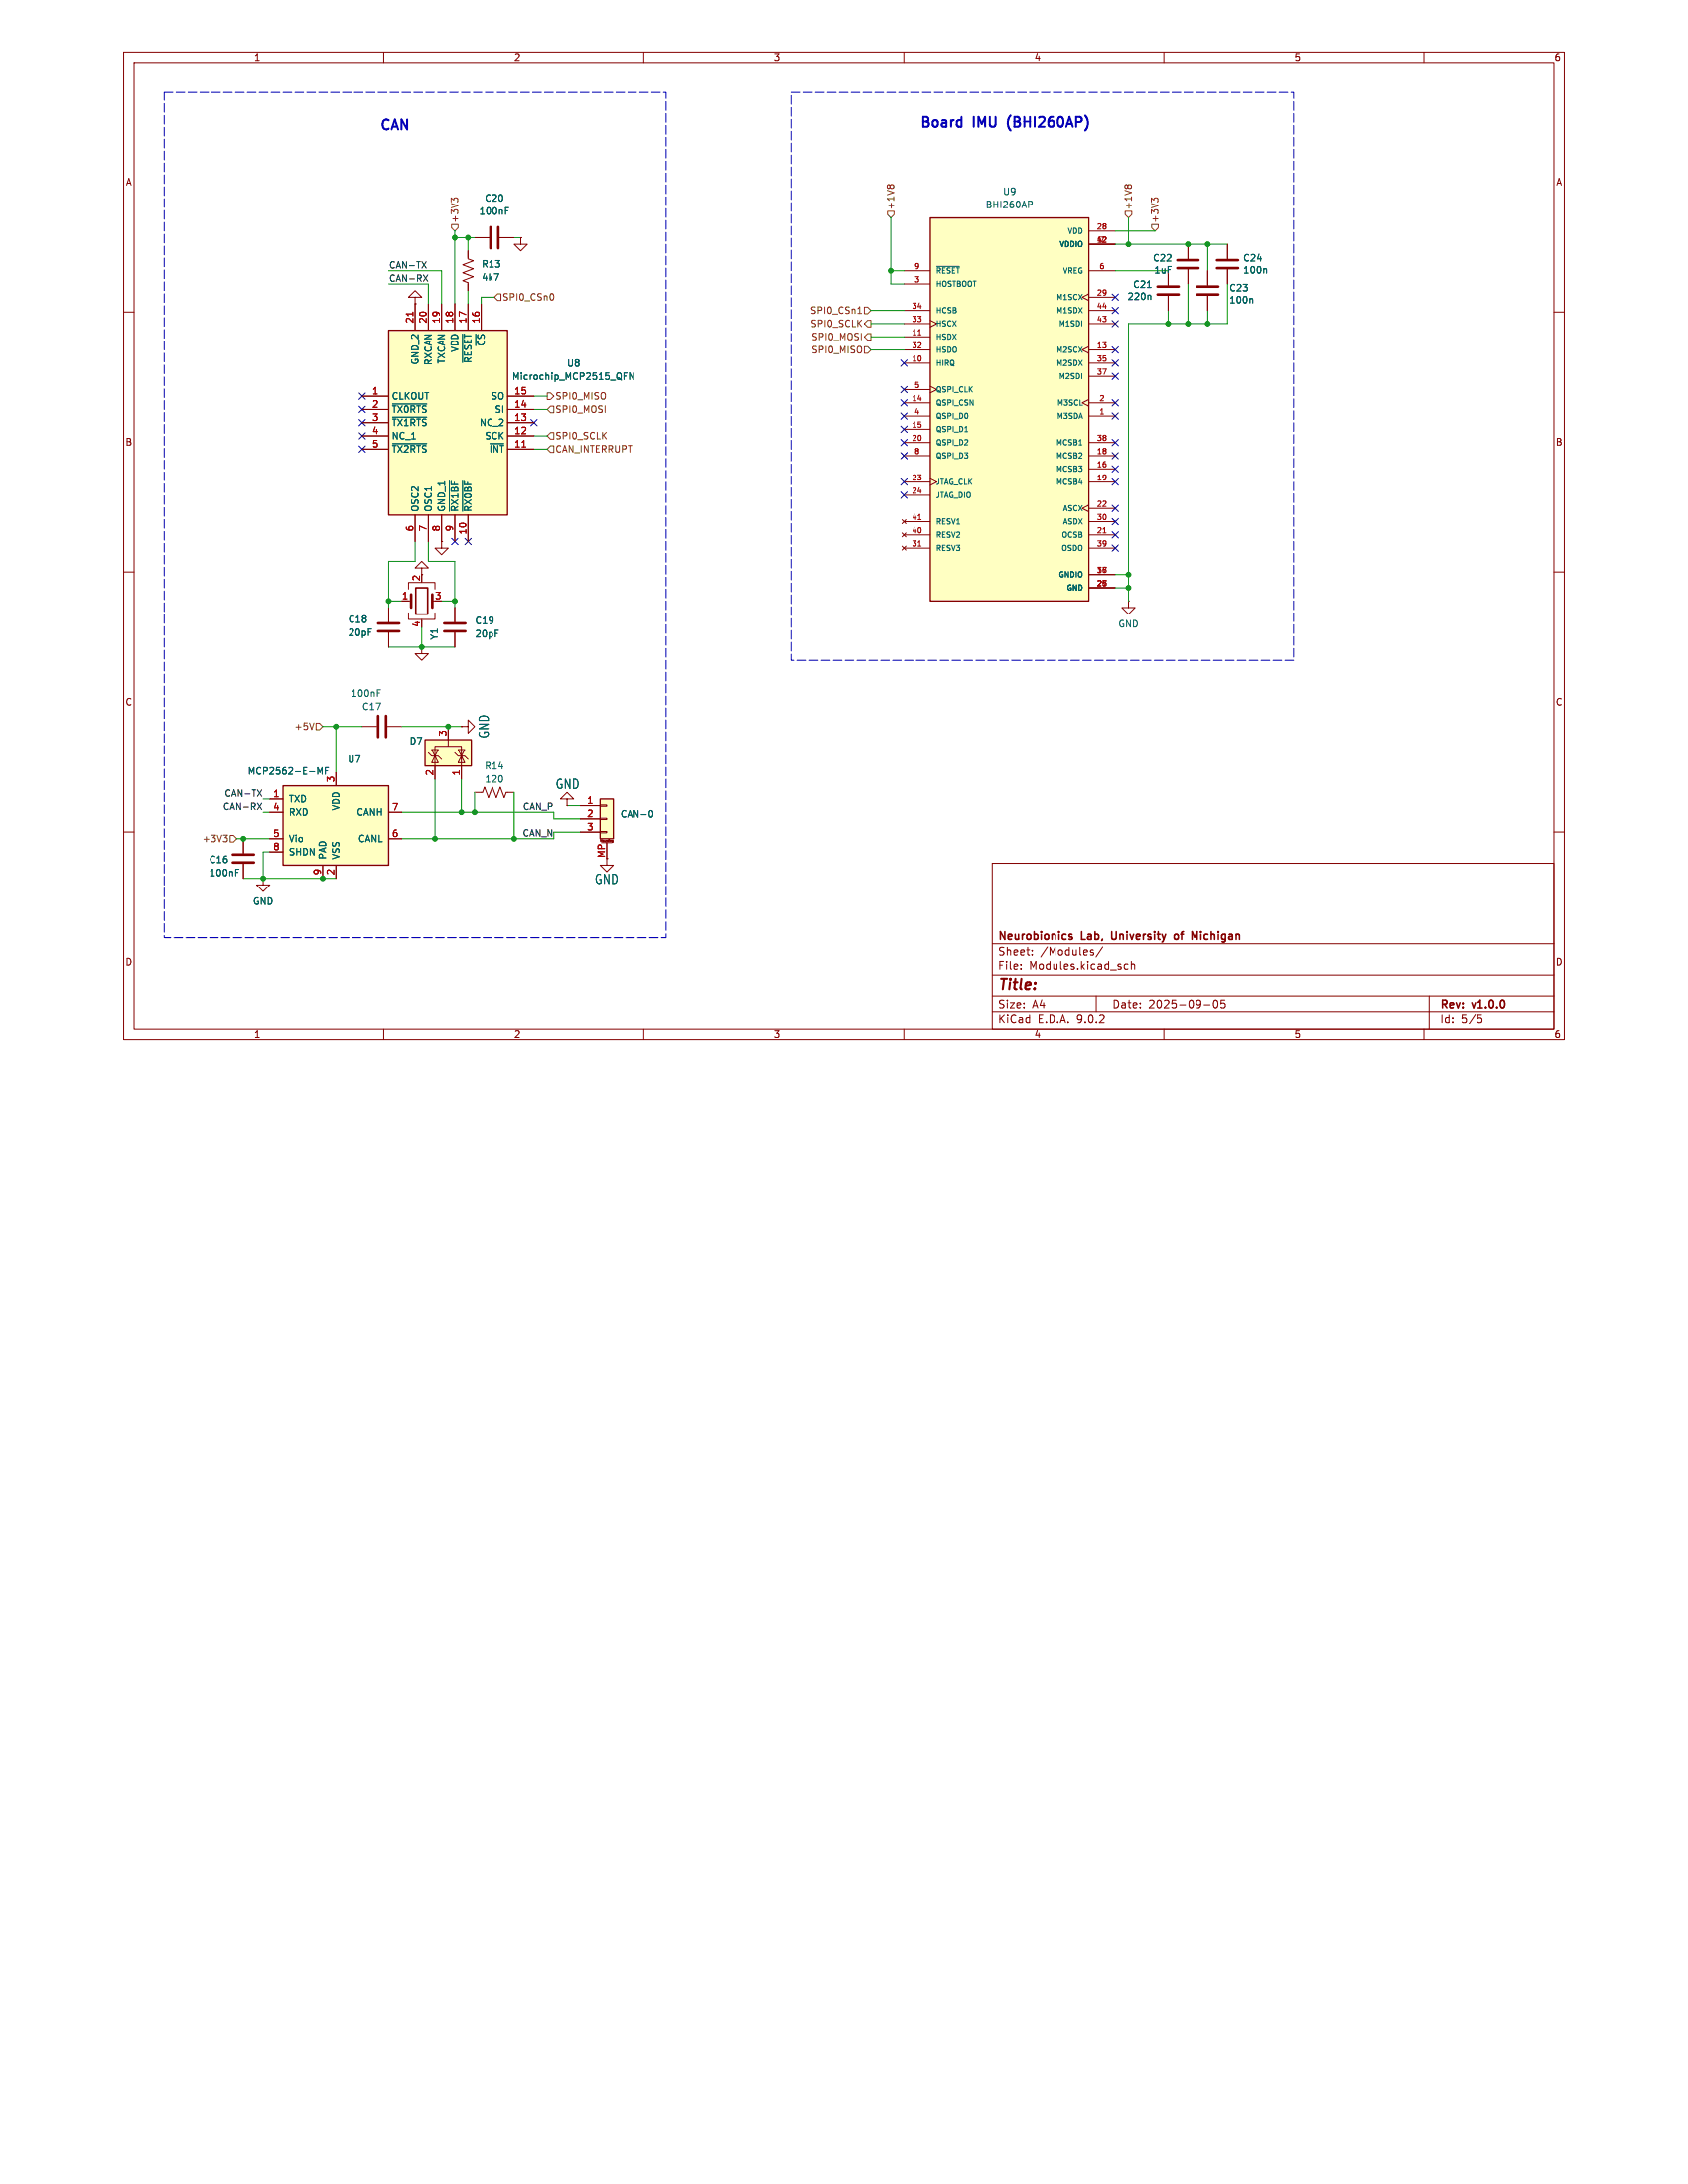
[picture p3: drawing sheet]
<svg xmlns="http://www.w3.org/2000/svg" width="216mm" height="279mm" viewBox="0 0 216 279" stroke-linecap="round" stroke-linejoin="round" font-family="sans-serif">
<g fill="none" stroke="#840000" stroke-width=".13">
<path d="M15.8 6.7h184.3v126.3h-184.3zM17.1 8h181.7v123.7h-181.7zM49.1 6.7v1.3M82.3 6.7v1.3M115.6 6.7v1.3M148.9 6.7v1.3M182.1 6.7v1.3M15.8 39.9h1.3M198.8 39.9h1.3M15.8 73.2h1.3M198.8 73.2h1.3M15.8 106.4h1.3"/>
<path d="M77.6 109.8v.9h-.8l.8 .8 .8-.8h-.8M126.9 110.4h71.9v21.3h-71.9zM198.8 106.4h1.3M49.1 131.7v1.3M82.3 131.7v1.3M115.6 131.7v1.3M126.9 129.4h71.9M126.9 127.4h71.9M126.9 124.7h71.9M126.9 120.7h71.9M130.6 123.9v.1M130.6 123.4v.1"/>
<path d="M132 122.1v.1M132 121.6v.1M139.5 121.8l.4 .1v.1v.1l-.3 .1M139.5 121.6h.4M140.2 127.4v2M141 121.2l-.8 1.2M143.8 123.8l.2 .2 .3-.1M144.3 123.4l-.3-.1-.2 .2M144.7 123.4l.1-.1 .3 .1v.6M144.7 123v1M148.9 131.7v1.3M154 128.5h.8"/>
<path d="M155.3 128l.1-.1a.53 .53 0 0 1 .4 .5 .53 .53 0 0 1-.4 .5l-.1-.1-.1-.3zM156.7 127.9h-.5v.5l.1-.1h.3l.1 .2v.3l-.2 .1-.3-.1M182.1 131.7v1.3M182.8 127.4v4.3M189 129.8h.5M189.1 130.2h.3l.2 .1-.1 .4-.4 .1"/>
</g>
<path d="M136.9 119.9h.2l.1 .2-.2 .1h-.2M136.9 119.5l.2 .1M142.2 119.2v.9M150.7 119.6l-.3-.1-.2 .2 .1 .4 .2 .1 .2-.1M152.8 119.9l.3-.7v1" fill="none" stroke="#840000" stroke-width=".2"/>
<path d="M76.8 102.2h1.6v5.1h-1.6z" fill="#ffffc2"/>
<path d="M76.8 102.2h1.6v5.1h-1.6z" fill="none" stroke="#840000" stroke-width=".17"/>
<g fill="none" stroke="#840000" stroke-width=".13">
<path d="M74.2 103.1h2.6M74.2 104.8h2.6M74.2 106.4h2.6M76.8 103h.8v.2h-.8zM76.8 104.7h.8v.1h-.8zM76.8 106.4h.8v.1h-.8zM76.8 107.7v-.3l.1 .2 .1-.2v.3M76.9 107.8h1.4M77.6 107.8v2M77.8 107.4v.2M77.9 107.4h.1M78.3 107.7h.1"/>
<path d="M78.4 107.7h.1M78.4 107.5v.2M78.4 107.5h-.1v.1h.1"/>
</g>
<path d="M83.1 103.7h.1a.45 .45 0 0 1 .3 .4 .45 .45 0 0 1-.3 .4h-.1" fill="none" stroke="#006464" stroke-width=".13"/>
<path d="M49.7 42.2h15.2v23.7h-15.2z" fill="#ffffc2"/>
<path d="M49.7 42.2h15.2v23.7h-15.2z" fill="none" stroke="#840000" stroke-width=".17"/>
<g fill="none" stroke="#840000" stroke-width=".13">
<path d="M53.1 38h.8l-.8-.8-.8 .8h.8v.9M53.1 38.9h.1M53.1 38.9v3.3M54.8 38.9v3.3M56.5 38.9v3.3M58.2 38.9v3.3M59.9 32.1v1l.6 .3-1.3 .5 1.3 .5-1.3 .5 1.3 .5-1.3 .5 .7 .3v1M59.9 38.9v3.3M60.7 30.4h1.9M61.5 38.9v3.3M63.9 30.4h1.9M66.6 30.4v.9h.9l-.9 .8-.8-.8h.8"/>
<path d="M66.6 30.4h.1M151.9 31.3v1.8M151.9 34.5v1.8M46.3 50.7h3.4M46.3 52.4h3.4M46.3 54.1h3.4M46.3 55.8h3.4M46.3 57.4h3.4M64.9 50.7h3.4M64.9 52.4h3.4M64.9 54.1h3.4M64.9 55.8h3.4"/>
<path d="M64.9 57.4h3.4M53.1 65.9v3.4M54.8 65.9v3.4M56.5 65.9v3.4M58.2 65.9v3.4M58.2 77.7v1.9M59.9 65.9v3.4M144.3 76.9v.8h.9l-.9 .9-.8-.9h.8M144.3 76.9h.1M58.2 80.9v1.9M59 92.9h.9v-.8l.8 .8-.8 .9v-.9M59 92.9h.1"/>
</g>
<path d="M64.7 27h.2M64.7 26.6h.4M50.2 51.7h4.4M50.2 53.4h4.4M50.2 56.8h4.4M59.2 42.7v3.7M79.8 48.1h.3M79.8 47.7h.4M81 47.7v.9l-.5-.9v.9M57.5 61.6v3.8M59.2 61.6v3.8" fill="none" stroke="#006464" stroke-width=".13"/>
<path d="M52.8 39.9v.5M66.8 57.2h.5" fill="none" stroke="#a90000" stroke-width=".13"/>
<path d="M62.7 29.1v2.7M63.7 29.1v2.7M150.6 33.3h2.7M150.6 34.3h2.7M56.8 79.8h2.7M56.8 80.8h2.7" fill="none" stroke="#840000" stroke-width=".34"/>
<path d="M119 27.9h20.3v49h-20.3z" fill="#ffffc2"/>
<path d="M119 27.9h20.3v49h-20.3z" fill="none" stroke="#840000" stroke-width=".17"/>
<g fill="none" stroke="#840000" stroke-width=".13">
<path d="M115.6 34.6h3.4M115.6 36.3h3.4M115.6 39.7h3.4M139.3 37.6l-.9 .4 .9 .4M139.3 34.6h3.3M139.3 39.7h3.3M139.3 29.6h3.3M139.3 31.3h3.3M139.3 38h3.3M154.5 34.6v1.9M154.5 37.8v1.9M115.6 41.4h3.4"/>
<path d="M115.6 43.1h3.4M115.6 44.8h3.4M115.6 46.5h3.4M115.6 49.8h3.4M115.6 51.5h3.4M115.6 53.2h3.4M115.6 54.9h3.4M115.6 56.6h3.4M115.6 58.3h3.4M119 41l.8 .4-.8 .4M119 49.4l.8 .4-.8 .5M139.3 44.4l-.9 .4 .9 .4"/>
<path d="M139.3 51.1l-.9 .4 .9 .5M139.3 41.4h3.3M139.3 44.8h3.3M139.3 46.5h3.3M139.3 51.5h3.3M139.3 53.2h3.3M139.3 56.6h3.3M139.3 58.3h3.3M139.3 48.2h3.3M139.3 60h3.3M49.7 77.7v1.9M56.5 69.3v.8h.8l-.8 .9-.9-.9h.9"/>
<path d="M56.5 69.3h.1M115.4 66.5l.5 .5M115.4 68.2l.5 .5M115.4 69.9l.5 .5M115.6 61.7h3.4M115.6 63.4h3.4M115.6 66.7h3.4M115.6 68.4h3.4M115.6 70.1h3.4M115.9 66.5l-.5 .5M115.9 68.2l-.5 .5M115.9 69.9l-.5 .5"/>
<path d="M119 61.2l.8 .5-.8 .4M139.3 64.6l-.9 .5 .9 .4M139.3 61.7h3.3M139.3 66.7h3.3M139.3 68.4h3.3M139.3 70.1h3.3M139.3 65.1h3.3M139.3 73.5h3.3M139.3 75.2h3.3M49.7 80.9v1.9M33.7 112.4v.8h.8l-.8 .9-.9-.9h.9M33.7 112.4h.1"/>
</g>
<path d="M119.8 34.1h2.9M131.5 25.7h.4l.1 .2-.1 .2-.4 .1M160.1 38.2l.1 .1v.5M123.4 55.2h.4" fill="none" stroke="#006464" stroke-width=".13"/>
<path d="M117.4 42.8h.4M117.4 66.5h.4M117.4 69.9h.4M141.1 68.2h.4" fill="none" stroke="#a90000" stroke-width=".13"/>
<path d="M153.1 36.7h2.7M153.1 37.7h2.7M48.4 79.8h2.7M48.4 80.8h2.7" fill="none" stroke="#840000" stroke-width=".34"/>
<path d="M36.2 100.5h13.5v10.2h-13.5z" fill="#ffffc2"/>
<path d="M36.2 100.5h13.5v10.2h-13.5z" fill="none" stroke="#840000" stroke-width=".17"/>
<path d="M43 98.8v1.7M34.5 102.2h1.7M34.5 103.9h1.7M34.5 107.3h1.7M34.5 109h1.7M41.3 110.7v1.7M43 110.7v1.7M49.7 103.9h1.7M49.7 107.3h1.7M60.7 101.4h1l.3-.7 .5 1.4 .5-1.4 .5 1.4 .5-1.4 .5 1.4 .3-.7h1" fill="none" stroke="#840000" stroke-width=".13"/>
<path d="M40.6 99.1v-.9l.3 .6 .3-.6v.9M41.6 98.6h.3M42 98.2h-.4v.9" fill="none" stroke="#006464" stroke-width=".13"/>
<path d="M54.4 94.6h5.9v3.4h-5.9z" fill="#ffffc2"/>
<path d="M54.4 94.6h5.9v3.4h-5.9z" fill="none" stroke="#840000" stroke-width=".17"/>
<g fill="none" stroke="#840000" stroke-width=".13">
<path d="M53.1 38.9h.1M53.1 38.9v3.3M54.8 38.9v3.3M56.5 38.9v3.3M58.2 38.9v3.3M59.9 32.1v.8M59.9 36.3v.9M59.9 38.9v3.3M60.7 30.4h1.9M61.5 38.9v3.3M63.9 30.4h1.9M66.6 30.4h.1"/>
<path d="M149.4 34.6v1.9M149.4 37.8v1.9M151.9 31.3v1.8M151.9 34.5v1.8M154.5 34.6v1.9M154.5 37.8v1.9M157 31.3v1.8M157 34.5v1.8M46.3 50.7h3.4M46.3 52.4h3.4M46.3 54.1h3.4M46.3 55.8h3.4"/>
<path d="M46.3 57.4h3.4M64.9 50.7h3.4M64.9 52.4h3.4M64.9 54.1h3.4M64.9 55.8h3.4M64.9 57.4h3.4M49.7 77.7v1.9M51.4 76.9h1.2M52.3 75.4v-.9h3.3v.9M52.3 78.4v.8h3.3v-.8M53.1 65.9v3.4M53.9 72.7h.9l-.9-.9-.8 .9h.8v.8"/>
<path d="M53.9 79.2v.2M54.8 65.9v3.4M56.5 69.3h.1M56.5 65.9v3.4M58.2 65.9v3.4M58.2 77.7v1.9M59.9 65.9v3.4M43 98.8v1.7M46.3 92.9h1.9M49.5 92.9h1.9M49.7 80.9v1.9M53.9 82.8v.8h.9l-.9 .9-.8-.9h.8"/>
<path d="M53.9 82.8h.1M54.8 96.3l.4 .4h.9l.4 .5M55.2 95.9h.9l-.5 .8zM55.6 96.7v-1.2h3.4v1.2M55.6 96.7l.5 .9h-.9zM55.6 96.7v3M57.3 92.9v2.6M58.2 96.3l.4 .4h.8l.5 .5M58.2 80.9v1.9M58.6 95.9h.8l-.4 .8zM59 96.7l.4 .9h-.8l.4-.9v.5M59 92.9h.1"/>
<path d="M59 96.7v3M31.1 107.3v1.9M31.1 110.5v1.9M33.7 112.4h.1M34.5 102.2h1.7M34.5 103.9h1.7M34.5 107.3h1.7M34.5 109h1.7M41.3 110.7v1.7M43 110.7v1.7M49.7 103.9h1.7M49.7 107.3h1.7"/>
<path d="M72.5 102.2h.9l-.9-.8-.8 .8h.8v.9M72.5 103.1h.1M74.2 103.1h2.6M74.2 104.8h2.6M74.2 106.4h2.6M77.6 107.8v2"/>
</g>
<path d="M148.1 36.7h2.7M148.1 37.7h2.7M155.7 33.3h2.7M155.7 34.3h2.7M52.6 76v1.7M55.3 76v1.7M48.4 91.6v2.7M49.4 91.6v2.7M29.8 109.3h2.7M29.8 110.3h2.7" fill="none" stroke="#840000" stroke-width=".34"/>
<g fill="none" stroke="#006464" stroke-width=".13">
<path d="M64.7 27h.2M64.7 26.6h.4M146.7 36.8h.5M147.1 37.8l.1 .1v.4M160.1 38.2l.1 .1v.5M161.9 34.4l.1 .1v.4M50.2 51.7h4.4M50.2 53.4h4.4M50.2 56.8h4.4M59.2 42.7v3.7M79.8 48.1h.3M79.8 47.7h.4"/>
<path d="M81 47.7v.9l-.5-.9v.9M57.5 61.6v3.8M59.2 61.6v3.8M40.6 99.1v-.9l.3 .6 .3-.6v.9M41.6 98.6h.3M42 98.2h-.4v.9M48.3 88.6h.3M48.3 88.2h.4M30.2 111.6h.2M30.2 111.2h.4M83.1 103.7h.1a.45 .45 0 0 1 .3 .4 .45 .45 0 0 1-.3 .4h-.1"/>
</g>
<path d="M53.2 75.2h1.5v3.4h-1.5z" fill="none" stroke="#840000" stroke-width=".2"/>
<g fill="none" stroke="#725600" stroke-width=".13">
<path d="M57.7 28.7h.9v.4l-.4 .5-.5-.5zM58 25.5l.2-.2h.2l.2 .2M58 25.6l-.3-.3v.5M63.7 37.6h.4v.8h-.4l-.5-.4zM70.7 37.6l.1 .3-.1 .5M109.9 39.4v-.2v.9M110.5 39.3h.5l.4 .4-.4 .4h-.5zM113.5 23.8l.1-.2 .2 .2 .2-.2h.1l.2 .2M113.5 27h.8v.5l-.4 .4-.4-.4zM143.9 23.8l.1-.2 .2 .2 .2-.2h.2l.1 .2M143.9 27h.9v.5l-.5 .4-.4-.4zM147.3 28.7h.8v.4l-.4 .5-.4-.5z"/>
<path d="M147.6 25.6l-.3-.3v.5M147.6 25.5l.1-.2h.2l.2 .2M70 50.3h.4l.4 .4-.4 .4h-.4zM70.4 52h.4v.8h-.4l-.4-.4zM70.4 55.3h.4v.9h-.4l-.4-.4zM70.4 57h.4v.9h-.4l-.4-.5zM109.7 40.1h.5M110.5 44.4h.5l.4 .4-.4 .4h-.5zM111 41h.4v.8h-.4l-.5-.4zM111 42.7h.4v.8h-.4l-.5-.4zM40.1 92.5l-.2 .8M40.4 92.5h.4l.5 .4-.5 .5h-.4z"/>
<path d="M28.6 106.8h.5l-.3 .4M28.9 107.2l.2 .1v.2l-.2 .2M29.4 106.9h.5l.4 .4-.4 .4h-.5z"/>
</g>
<path d="M54 33.5l.5 .8M54.2 35.2l.5 .8M54.5 33.5l-.5 .8M54.7 35.2l-.5 .8M32.9 101.1l.6 .8M32.9 102.8l.6 .8M33.5 101.1l-.6 .8M33.5 102.8l-.6 .8" fill="none" stroke="#0f0f0f" stroke-width=".13"/>
<g fill="none" stroke="#009600" stroke-width=".13">
<path d="M49.7 36.3h5.1v2.6M49.7 34.6h6.8v4.3M58.2 30.4h2.5M58.2 29.6v9.3M59.9 30.4v1.7M59.9 37.2v1.7M63.2 38h-1.7v.9M65.8 30.4h.8M111.4 39.7h4.2M113.9 27.9v8.4h1.7M113.9 34.6h1.7M142.6 31.3h14.4"/>
<path d="M142.6 29.6h5.1M142.6 34.6h6.8M144.3 27.9v3.4M149.4 39.7v1.7M151.9 36.3v5.1M154.5 31.3v3.3M154.5 39.7v1.7M157 36.3v5.1h-12.7v35.5M68.3 55.8h1.7M68.3 57.4h1.7M68.3 52.4h1.7M68.3 50.7h1.7"/>
<path d="M111.4 41.4h4.2M111.4 43.1h4.2M111.4 44.8h4.2M49.7 76.9h1.7M53.1 69.3v2.5h-3.4v5.9M54.8 69.3v2.5h3.4v5.9M56.5 76.9h1.7M142.6 75.2h1.7M142.6 73.5h1.7M41.3 92.9h5M43 92.9v5.9M49.7 82.8h8.5"/>
<path d="M51.4 92.9h7.6M53.9 80.3v2.5M55.6 99.7v7.6M59 99.7v4.2M30.3 107.3h4.2M31.1 112.4h11.9M33.7 103.9h.8M33.7 102.2h.8M34.5 109h-.8v3.4M51.4 103.9h19.4v.9h3.4M51.4 107.3h19.4M60.7 101.4v2.5"/>
<path d="M65.8 101.4v5.9M70.8 106.4h3.4M72.5 103.1h1.7"/>
</g>
<g fill="none" stroke="#000084" stroke-width=".13">
<path d="M142.2 39.3l.9 .8M142.2 37.6l.9 .8M143.1 39.3l-.9 .8M143.1 37.6l-.9 .8M45.9 50.3l.8 .8M45.9 55.4l.8 .8M45.9 57l.8 .9M45.9 53.7l.8 .8M45.9 52l.8 .8M46.7 50.3l-.8 .8M46.7 55.4l-.8 .8M46.7 53.7l-.8 .8"/>
<path d="M46.7 57l-.8 .9M46.7 52l-.8 .8M67.9 53.7l.8 .8M68.7 53.7l-.8 .8M115.2 54.5l.8 .8M115.2 51.1l.8 .8M115.2 49.4l.8 .9M115.2 46.1l.8 .8M115.2 57.9l.8 .8M115.2 56.2l.8 .8M115.2 52.8l.8 .8M116 54.5l-.8 .8"/>
<path d="M116 51.1l-.8 .8M116 49.4l-.8 .9M116 46.1l-.8 .8M116 57.9l-.8 .8M116 56.2l-.8 .8M116 52.8l-.8 .8M142.2 46.1l.9 .8M142.2 47.7l.9 .9M142.2 41l.9 .8M142.2 44.4l.9 .8M142.2 57.9l.9 .8M142.2 51.1l.9 .8"/>
<path d="M142.2 52.8l.9 .8M142.2 56.2l.9 .8M142.2 59.6l.9 .8M143.1 46.1l-.9 .8M143.1 47.7l-.9 .9M143.1 41l-.9 .8M143.1 44.4l-.9 .8M143.1 57.9l-.9 .8M143.1 51.1l-.9 .8M143.1 52.8l-.9 .8M143.1 56.2l-.9 .8M143.1 59.6l-.9 .8"/>
<path d="M57.8 68.9l.8 .8M58.6 68.9l-.8 .8M59.4 68.9l.9 .8M60.3 68.9l-.9 .8M115.2 63l.8 .8M115.2 61.3l.8 .8M116 63l-.8 .8M116 61.3l-.8 .8M142.2 61.3l.9 .8M142.2 68l.9 .8M142.2 64.6l.9 .9M142.2 66.3l.9 .8"/>
<path d="M142.2 69.7l.9 .8M143.1 61.3l-.9 .8M143.1 68l-.9 .8M143.1 64.6l-.9 .9M143.1 66.3l-.9 .8M143.1 69.7l-.9 .8"/>
</g>
<path d="M21 11.8h64.2v108.2h-64.2zM101.3 11.8h64.2v72.7h-64.2z" fill="none" stroke="#0000c2" stroke-width=".13" stroke-dasharray="1.1 .4"/>
<path d="M52.8 39.9v.5M66.8 57.2h.5" fill="none" stroke="#a90000" stroke-width=".13"/>
<g fill="#009600" stroke="#009600" stroke-width=".13">
<circle cx="144.3" cy="31.3" r=".3"/>
<circle cx="154.5" cy="31.3" r=".3"/>
<circle cx="151.9" cy="31.3" r=".3"/>
<circle cx="58.2" cy="30.4" r=".3"/>
<circle cx="59.9" cy="30.4" r=".3"/>
<circle cx="144.3" cy="75.2" r=".3"/>
<circle cx="149.4" cy="41.4" r=".3"/>
<circle cx="144.3" cy="73.5" r=".3"/>
<circle cx="154.5" cy="41.4" r=".3"/>
<circle cx="151.9" cy="41.4" r=".3"/>
<circle cx="43" cy="92.9" r=".3"/>
<circle cx="53.9" cy="82.8" r=".3"/>
<circle cx="57.3" cy="92.9" r=".3"/>
<circle cx="60.7" cy="103.9" r=".3"/>
<circle cx="55.6" cy="107.3" r=".3"/>
<circle cx="59" cy="103.9" r=".3"/>
<circle cx="65.8" cy="107.3" r=".3"/>
<circle cx="41.3" cy="112.4" r=".3"/>
<circle cx="33.7" cy="112.4" r=".3"/>
<circle cx="31.1" cy="107.3" r=".3"/>
<circle cx="113.9" cy="34.6" r=".3"/>
<circle cx="58.2" cy="76.9" r=".3"/>
<circle cx="49.7" cy="76.9" r=".3"/>
</g>
<text font-size="1.9" fill="#840000" x="127.6" y="127">Title:</text>
<g font-size="1.8" fill="#0000c2">
<text x="48.5" y="16.7">CAN</text>
<text x="117.5" y="16.4">Board</text>
<text x="124.5" y="16.4">IMU</text>
<text x="129.4" y="16.4">(BHI260AP)</text>
</g>
<g font-size="1.6" fill="#006464">
<text x="62.7" y="94.5" transform="rotate(-90 62.7 94.5)">GND</text>
<text x="71" y="101.1">GND</text>
<text x="76" y="113.2">GND</text>
</g>
<g font-size="1.4" fill="#840000">
<text x="127.6" y="124.2">File:</text>
<text x="127.6" y="122.4">Sheet:</text>
<text x="127.6" y="120.5">Neurobionics</text>
<text x="131.6" y="124.2">Modules.kicad_sch</text>
<text x="133" y="122.4">/Modules/</text>
<text x="138.4" y="120.5">Lab,</text>
<text x="142.6" y="120.5">University</text>
<text x="151.1" y="120.5">of</text>
<text x="153.7" y="120.5">Michigan</text>
<text x="127.6" y="131">KiCad</text>
<text x="127.6" y="129.1">Size:</text>
<text x="132" y="129.1">A4</text>
<text x="132.7" y="131">E.D.A.</text>
<text x="137.8" y="131">9.0.2</text>
<text x="142.2" y="129.1">Date:</text>
<text x="146.9" y="129.1">2025-09-05</text>
<text x="184.1" y="129.3">Rev:</text>
<text x="184.1" y="131">Id:</text>
<text x="186.8" y="131">5/5</text>
<text x="188.4" y="129.3">v1.0.0</text>
</g>
<g font-size="1.2" fill="#840000">
<text x="32.4" y="7.9">1</text>
<text x="65.7" y="7.9">2</text>
<text x="99" y="7.9">3</text>
<text x="132.2" y="7.9">4</text>
<text x="165.5" y="7.9">5</text>
<text x="198.8" y="7.9">6</text>
<text x="16" y="23.9">A</text>
<text x="199" y="23.9">A</text>
<text x="16" y="57.1">B</text>
<text x="198.9" y="57.1">B</text>
<text x="53.8" y="74.4" transform="rotate(-90 53.8 74.4)">2</text>
<text x="16" y="90.4">C</text>
<text x="198.9" y="90.4">C</text>
<text x="77.4" y="109.8" transform="rotate(-90 77.4 109.8)">MP</text>
<text x="16" y="123.6">D</text>
<text x="198.9" y="123.6">D</text>
<text x="32.4" y="133">1</text>
<text x="65.7" y="133">2</text>
<text x="99" y="133">3</text>
<text x="132.2" y="133">4</text>
<text x="165.5" y="133">5</text>
<text x="198.8" y="133">6</text>
</g>
<g font-size="1.2" fill="#725600">
<text x="58.7" y="28.6" transform="rotate(-90 58.7 28.6)">+3V3</text>
<text x="114.5" y="26.9" transform="rotate(-90 114.5 26.9)">+1V8</text>
<text x="144.9" y="26.9" transform="rotate(-90 144.9 26.9)">+1V8</text>
<text x="148.3" y="28.6" transform="rotate(-90 148.3 28.6)">+3V3</text>
<text x="64.2" y="38.6">SPI0_CSn0</text>
<text x="103.6" y="40.3">SPI0_CSn1</text>
<text x="103.6" y="42">SPI0_SCLK</text>
<text x="103.7" y="45.4">SPI0_MISO</text>
<text x="103.7" y="43.7">SPI0_MOSI</text>
<text x="71" y="51.3">SPI0_MISO</text>
<text x="71" y="53">SPI0_MOSI</text>
<text x="71" y="56.3">SPI0_SCLK</text>
<text x="71" y="58">CAN_INTERRUPT</text>
<text x="37.6" y="93.5">+5V</text>
<text x="25.8" y="107.9">+3V3</text>
</g>
<g font-size="1.2" fill="#006464">
<text x="61.2" y="27.6">100nF</text>
<text x="61.9" y="25.9">C20</text>
<text x="126" y="26.8">BHI260AP</text>
<text x="128.2" y="25.1">U9</text>
<text x="61.6" y="34.4">R13</text>
<text x="147.4" y="33.6">C22</text>
<text x="147.6" y="35.1">1uF</text>
<text x="159" y="35.1">100n</text>
<text x="159" y="33.6">C24</text>
<text x="61.6" y="36.1">4k7</text>
<text x="144.1" y="38.5">220n</text>
<text x="144.9" y="37">C21</text>
<text x="157.2" y="38.9">100n</text>
<text x="157.2" y="37.4">C23</text>
<text x="53.7" y="46.7" transform="rotate(-90 53.7 46.7)">GND_2</text>
<text x="55.4" y="46.8" transform="rotate(-90 55.4 46.8)">RXCAN</text>
<text x="57" y="46.6" transform="rotate(-90 57 46.6)">TXCAN</text>
<text x="58.7" y="45.1" transform="rotate(-90 58.7 45.1)">VDD</text>
<text x="60.4" y="46.5" transform="rotate(-90 60.4 46.5)">~{RESET}</text>
<text x="62.1" y="44.4" transform="rotate(-90 62.1 44.4)">~{CS}</text>
<text x="72.5" y="47.1">U8</text>
<text x="50.1" y="51.3">CLKOUT</text>
<text x="50.1" y="53">~{TX0RTS}</text>
<text x="62.8" y="51.3">SO</text>
<text x="63.2" y="53">SI</text>
<text x="65.5" y="48.8">Microchip_MCP2515_QFN</text>
<text x="50.1" y="54.6">~{TX1RTS}</text>
<text x="50.1" y="56.3">NC_1</text>
<text x="50.1" y="58">~{TX2RTS}</text>
<text x="61.3" y="54.6">NC_2</text>
<text x="62" y="56.3">SCK</text>
<text x="62.5" y="58">~{INT}</text>
<text x="53.7" y="65.6" transform="rotate(-90 53.7 65.6)">OSC2</text>
<text x="55.4" y="65.6" transform="rotate(-90 55.4 65.6)">OSC1</text>
<text x="57" y="65.6" transform="rotate(-90 57 65.6)">GND_1</text>
<text x="58.7" y="65.6" transform="rotate(-90 58.7 65.6)">~{RX1BF}</text>
<text x="60.4" y="65.6" transform="rotate(-90 60.4 65.6)">~{RX0BF}</text>
<text x="44.5" y="79.8">C18</text>
<text x="44.5" y="81.5">20pF</text>
<text x="56.1" y="81.9" transform="rotate(-90 56.1 81.9)">Y1</text>
<text x="60.7" y="80">C19</text>
<text x="60.7" y="81.7">20pF</text>
<text x="143" y="80.4">GND</text>
<text x="44.8" y="89.3">100nF</text>
<text x="46.3" y="91">C17</text>
<text x="52.3" y="95.4">D7</text>
<text x="31.6" y="99.2">MCP2562-E-MF</text>
<text x="44.4" y="97.7">U7</text>
<text x="61.9" y="98.6">R14</text>
<text x="62" y="100.3">120</text>
<text x="36.9" y="102.8">TXD</text>
<text x="36.9" y="104.5">RXD</text>
<text x="36.9" y="107.9">Vio</text>
<text x="43.5" y="103.8" transform="rotate(-90 43.5 103.8)">VDD</text>
<text x="45.6" y="104.5">CANH</text>
<text x="45.8" y="107.9">CANL</text>
<text x="79.3" y="104.7">CAN-0</text>
<text x="26.7" y="112.2">100nF</text>
<text x="26.7" y="110.5">C16</text>
<text x="36.9" y="109.6">SHDN</text>
<text x="41.8" y="110" transform="rotate(-90 41.8 110)">PAD</text>
<text x="43.5" y="110" transform="rotate(-90 43.5 110)">VSS</text>
<text x="32.3" y="115.9">GND</text>
</g>
<g font-size="1.2" fill="#0f0f0f">
<text x="49.7" y="34.4">CAN-TX</text>
<text x="49.7" y="36.1">CAN-RX</text>
<text x="28.7" y="102">CAN-TX</text>
<text x="28.5" y="103.7">CAN-RX</text>
<text x="66.8" y="103.7">CAN_P</text>
</g>
<g font-size="1.2" fill="#a90000">
<text x="52.9" y="41.4" transform="rotate(-90 52.9 41.4)">21</text>
<text x="54.6" y="41.4" transform="rotate(-90 54.6 41.4)">20</text>
<text x="56.3" y="41.4" transform="rotate(-90 56.3 41.4)">19</text>
<text x="58" y="41.4" transform="rotate(-90 58 41.4)">18</text>
<text x="59.7" y="41.4" transform="rotate(-90 59.7 41.4)">17</text>
<text x="61.4" y="41.4" transform="rotate(-90 61.4 41.4)">16</text>
<text x="47.6" y="50.5">1</text>
<text x="47.6" y="52.2">2</text>
<text x="47.6" y="53.9">3</text>
<text x="65.7" y="50.5">15</text>
<text x="65.7" y="52.2">14</text>
<text x="65.7" y="53.9">13</text>
<text x="47.6" y="55.6">4</text>
<text x="47.6" y="57.3">5</text>
<text x="65.7" y="55.6">12</text>
<text x="65.7" y="57.3">11</text>
<text x="52.9" y="68.1" transform="rotate(-90 52.9 68.1)">6</text>
<text x="54.6" y="68.1" transform="rotate(-90 54.6 68.1)">7</text>
<text x="56.3" y="68.1" transform="rotate(-90 56.3 68.1)">8</text>
<text x="58" y="68.1" transform="rotate(-90 58 68.1)">9</text>
<text x="59.7" y="68.5" transform="rotate(-90 59.7 68.5)">10</text>
<text x="51.4" y="76.7">1</text>
<text x="55.6" y="76.7">3</text>
<text x="53.8" y="80.3" transform="rotate(-90 53.8 80.3)">4</text>
<text x="57.2" y="94.2" transform="rotate(-90 57.2 94.2)">3</text>
<text x="42.8" y="100.2" transform="rotate(-90 42.8 100.2)">3</text>
<text x="55.5" y="99.3" transform="rotate(-90 55.5 99.3)">2</text>
<text x="58.8" y="99.3" transform="rotate(-90 58.8 99.3)">1</text>
<text x="34.9" y="102.1">1</text>
<text x="34.9" y="103.7">4</text>
<text x="34.9" y="107.1">5</text>
<text x="50.1" y="103.7">7</text>
<text x="50.1" y="107.1">6</text>
<text x="75" y="102.9">1</text>
<text x="75" y="104.6">2</text>
<text x="75" y="106.3">3</text>
<text x="34.9" y="108.8">8</text>
<text x="41.1" y="112" transform="rotate(-90 41.1 112)">9</text>
<text x="42.8" y="112" transform="rotate(-90 42.8 112)">2</text>
</g>
<text font-size="1.2" fill="#009600" x="66.8" y="107.1">CAN_N</text>
<g font-size=".9" fill="#a90000">
<text x="140.2" y="29.4">28</text>
<text x="116.9" y="34.5">9</text>
<text x="140.2" y="31.1">12</text>
<text x="140.2" y="31.1">47</text>
<text x="140.6" y="34.5">6</text>
<text x="116.6" y="39.5">34</text>
<text x="116.6" y="41.2">33</text>
<text x="116.9" y="36.2">3</text>
<text x="140.2" y="37.8">29</text>
<text x="140.2" y="39.5">44</text>
<text x="140.2" y="41.2">43</text>
<text x="116.6" y="42.9">11</text>
<text x="116.6" y="44.6">32</text>
<text x="116.6" y="46.3">10</text>
<text x="140.2" y="44.6">13</text>
<text x="140.2" y="46.3">35</text>
<text x="140.2" y="48">37</text>
<text x="116.6" y="51.4">14</text>
<text x="116.9" y="49.7">5</text>
<text x="116.9" y="53.1">4</text>
<text x="140.6" y="51.4">2</text>
<text x="140.6" y="53.1">1</text>
<text x="116.6" y="54.7">15</text>
<text x="116.6" y="56.4">20</text>
<text x="116.9" y="58.1">8</text>
<text x="140.2" y="56.4">38</text>
<text x="140.2" y="58.1">18</text>
<text x="140.2" y="59.8">16</text>
<text x="116.6" y="61.5">23</text>
<text x="116.6" y="63.2">24</text>
<text x="140.2" y="61.5">19</text>
<text x="140.2" y="64.9">22</text>
<text x="116.6" y="66.6">41</text>
<text x="116.6" y="68.3">40</text>
<text x="116.6" y="70">31</text>
<text x="140.2" y="66.6">30</text>
<text x="140.2" y="68.3">21</text>
<text x="140.2" y="70">39</text>
<text x="140.2" y="73.3">17</text>
<text x="140.2" y="75">25</text>
<text x="140.8" y="75">7</text>
</g>
<g font-size=".9" fill="#006464">
<text x="119.7" y="35.1">~{RESET}</text>
<text x="135.5" y="31.7">VDDIO</text>
<text x="135.9" y="35.1">VREG</text>
<text x="136.5" y="30.1">VDD</text>
<text x="119.7" y="36.8">HOSTBOOT</text>
<text x="119.7" y="40.2">HCSB</text>
<text x="119.7" y="41.9">HSCX</text>
<text x="135" y="38.5">M1SCX</text>
<text x="135" y="40.2">M1SDX</text>
<text x="135.4" y="41.9">M1SDI</text>
<text x="119.7" y="43.6">HSDX</text>
<text x="119.7" y="45.3">HSDO</text>
<text x="119.7" y="47">HIRQ</text>
<text x="135" y="45.3">M2SCX</text>
<text x="135" y="47">M2SDX</text>
<text x="119.7" y="50.3">QSPI_CLK</text>
<text x="119.7" y="52">QSPI_CSN</text>
<text x="119.7" y="53.7">QSPI_D0</text>
<text x="135.1" y="53.7">M3SDA</text>
<text x="135.1" y="52">M3SCL</text>
<text x="135.4" y="48.6">M2SDI</text>
<text x="119.7" y="55.4">QSPI_D1</text>
<text x="119.7" y="57.1">QSPI_D2</text>
<text x="119.7" y="58.8">QSPI_D3</text>
<text x="135" y="57.1">MCSB1</text>
<text x="135" y="58.8">MCSB2</text>
<text x="119.7" y="62.2">JTAG_CLK</text>
<text x="119.7" y="63.9">JTAG_DIO</text>
<text x="135" y="60.5">MCSB3</text>
<text x="135" y="62.2">MCSB4</text>
<text x="135.9" y="65.5">ASCX</text>
<text x="119.7" y="67.2">RESV1</text>
<text x="119.7" y="68.9">RESV2</text>
<text x="119.7" y="70.6">RESV3</text>
<text x="135.7" y="70.6">OSDO</text>
<text x="135.7" y="68.9">OCSB</text>
<text x="135.9" y="67.2">ASDX</text>
<text x="135.3" y="74">GNDIO</text>
<text x="136.4" y="75.7">GND</text>
</g>
<text font-size=".4" fill="#840000" x="76.6" y="107.8">Mounting</text>
</svg>
